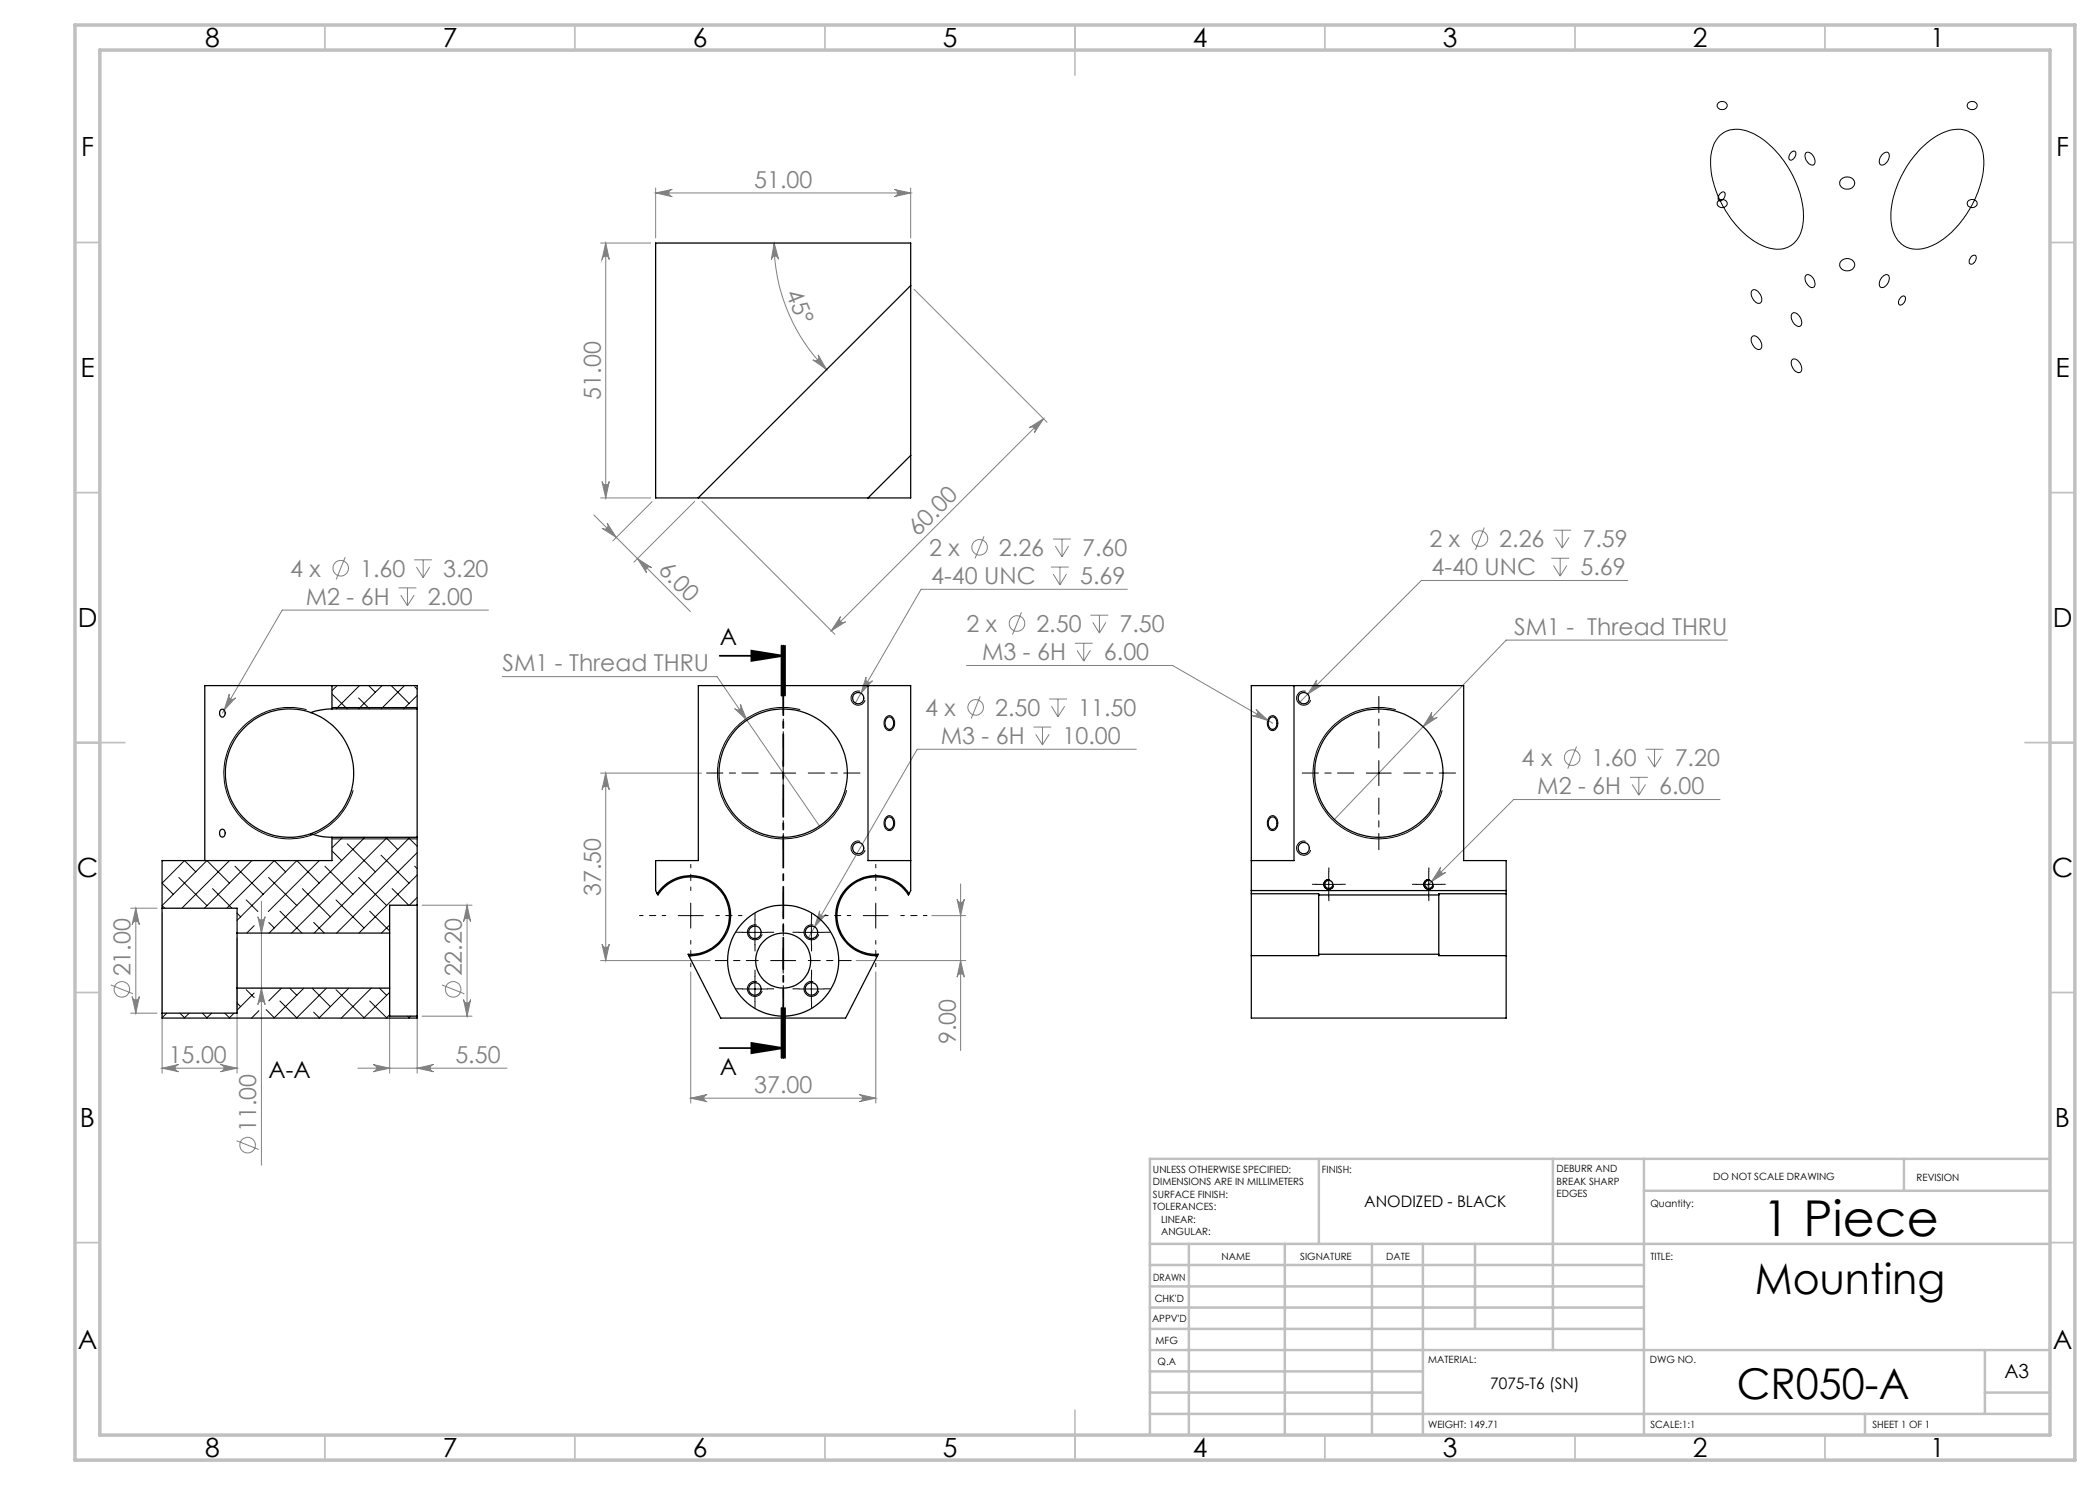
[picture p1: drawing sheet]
<svg xmlns="http://www.w3.org/2000/svg" width="420mm" height="297mm" viewBox="0 0 420 297" stroke-linecap="round" stroke-linejoin="round" font-family="sans-serif">
<g fill="none" stroke="#c0c0c0" stroke-width=".35">
<path d="M65 5v5M115 5v5M165 5v5M215 5v10M265 5v5M315 5v5M365 5v5M15 48.5h5M410 48.5h5M15 98.5h5M410 98.5h5M15 148.5h10"/>
<path d="M405 148.5h10M15 198.5h5M410 198.5h5M15 248.5h5M410 248.5h5M65 287v5M115 287v5M165 287v5M215 282v10M265 287v5M315 287v5M365 287v5"/>
</g>
<g fill="none" stroke="#c0c0c0" stroke-width=".5">
<path d="M263.8 231.8v17M310.6 231.8v38.2M328.8 231.8v55.2M328.8 238.2h81.2M380.8 231.8v6.4M410 231.8h-180v55.2M230 248.8h180M230 257.3h98.8M230 253h98.8M237.8 248.8v38.2M257 248.8v38.2M274.4 248.8v38.2"/>
<path d="M284.6 248.8v38.2M295 248.8v17M230 265.8h98.8M230 261.5h98.8M230 278.5h54.6M230 274.3h54.6M230 270h180M397 278.5h13M397 270v12.8M230 282.8h180M373 282.8v4.2"/>
</g>
<path d="M15 5h400v287h-400zM20 10h390v277h-390z" fill="none" stroke="#c0c0c0" stroke-width=".7"/>
<g fill="none" stroke="#808080" stroke-width=".2">
<path d="M131.1 38.6l3.3-.7a.72 .72 0 0 0-.6 .7 .72 .72 0 0 0 .6 .7zM131.1 37.6v10M131.1 38.6h51M178.8 37.9l3.3 .7-3.3 .7a.72 .72 0 0 0 .7-.7 .72 .72 0 0 0-.7-.7zM182.1 37.6v10M120.1 48.6h10M121.1 48.6l.7 3.3a.72 .72 0 0 0-.7-.7 .72 .72 0 0 0-.7 .7zM121.1 48.6v51M154.8 48.6l.9 3.3a.73 .73 0 0 0-.7-.7 .73 .73 0 0 0-.7 .7zM154.8 48.6a35.9 35.9 0 0 0 10.5 25.3M182.8 57.9l26.6 26.6M162.6 72a.73 .73 0 0 0 .9 0 .73 .73 0 0 0 .1-1l1.7 2.9z"/>
<path d="M120.1 99.6h10M120.4 96.3a.72 .72 0 0 0 .7 .7 .72 .72 0 0 0 .7-.7l-.7 3.3zM205.8 85.5l2.9-1.8-1.8 2.9a.72 .72 0 0 0-.1-1 .72 .72 0 0 0-1-.1zM208.7 83.7l-42.4 42.4M69 111.4l-1.8 4.5M79.7 117.6h3.6M80.2 119l1.3 2.1M81.5 117.6v3.5M82.8 119l-1.3 2.1M82.8 112h3.6M83.3 113.4l1.3 2.1M84.6 112v3.5"/>
<path d="M85.9 113.4l-1.3 2.1M118.8 103l19.3 19.3M120.4 105.7a.72 .72 0 0 0 1-.1 .72 .72 0 0 0 0-1l1.9 2.9zM127.5 111.7l2.9 1.9a.72 .72 0 0 0-1.1 0 .72 .72 0 0 0 0 1zM130.4 100.3l-7.8 7.9M139 100.3l-12.2 12.1M140.4 100.3l26.6 26.6M196.8 107.2l-1.8 4.5M210.2 113.4h3.5M210.6 107.8h3.6M210.6 114.8l1.4 2.2M211.1 109.2l1.3 2.2"/>
<path d="M212 113.4v3.6M212.4 107.8v3.6M213.3 114.8l-1.3 2.2M213.7 109.2l-1.3 2.2M225.5 117.9h-41.3l-13.1 22.7M296.9 105.5l-1.8 4.5M310.3 111.7h3.5M310.7 113.1l1.3 2.1M310.7 106h3.5M311.1 107.5l1.4 2.1M312 111.7v3.5M312.5 106v3.6"/>
<path d="M313.4 113.1l-1.4 2.1M313.8 107.5l-1.3 2.1M325.5 116.1h-41.2l-24.3 24.3M45.9 138.8a.71 .71 0 0 0 .2 1 .71 .71 0 0 0 1-.2l-2.3 2.5zM97.7 122h-41.3l-11.9 20.6M100.5 135.3h42.9l20.5 29.9M168.1 123.3a.72 .72 0 0 0 0 1 .72 .72 0 0 0 1 .1l-2.8 1.7zM173.2 135.4a.73 .73 0 0 0 .3 1 .73 .73 0 0 0 1-.3l-2.3 2.5zM193.3 133.1h41.2l20 11.5M196 139.3l-1.8 4.4M204.3 122.5l-1.8 4.4M209.8 139.8h3.6"/>
<path d="M211.6 139.8v3.6M215 128.7h3.5M215.4 130.1l1.3 2.1M216.7 128.7v3.5M218.1 123h3.6M218.1 130.1l-1.4 2.1M218.5 124.5l1.4 2.1M219.9 123v3.6M221.2 124.5l-1.3 2.1M263.4 136a.72 .72 0 0 0 0 1 .72 .72 0 0 0 1 0l-2.9 1.8zM345.5 128h-44.3l-34.3 35.9M120.1 154.6h20.2"/>
<path d="M121.1 154.6l.7 3.3a.72 .72 0 0 0-.7-.6 .72 .72 0 0 0-.7 .6zM121.1 154.6v37.5M146.9 141.7a.71 .71 0 0 0 1 .2 .71 .71 0 0 0 .2-1l1.3 3.1zM206.7 145.4h3.6M207.2 146.9l1.3 2.1M208.5 145.4v3.6M209.8 146.9l-1.3 2.1M210.3 141.2l1.3 2.2M212.9 141.2l-1.3 2.2M227.3 149.9h-43.9l-21.7 37.7M251.2 141.9l2.5 2.2-3.2-1a.72 .72 0 0 0 .9-.3 .72 .72 0 0 0-.2-.9zM286.4 142.5a.72 .72 0 0 0 0 1 .72 .72 0 0 0 1 0l-2.8 1.8z"/>
<path d="M315.3 149.3l-1.8 4.4M326 155.5h3.6M326.4 156.9l1.4 2.1M327.8 155.5v3.5M329.1 156.9l-1.3 2.1M329.1 149.9h3.6M329.6 151.3l1.3 2.1M330.9 149.9v3.5M332.2 151.3l-1.3 2.1M344 159.9h-41.3l-17.5 17.5M191.4 179.8a.72 .72 0 0 0 .7 .7 .72 .72 0 0 0 .8-.7l-.8 3.3zM192.1 176.8v33.3"/>
<path d="M288.1 173.5a.72 .72 0 0 0 .1 1 .72 .72 0 0 0 1 0l-2.9 1.8zM22.2 197l4.4 1.8M26.1 181.6h5.3M26.4 199.3a.72 .72 0 0 0 .7 .7 .72 .72 0 0 0 .8-.7l-.7 3.3zM27.2 181.6v21M27.2 181.6l.7 3.3a.72 .72 0 0 0-.8-.7 .72 .72 0 0 0-.7 .7zM32.4 182.6v32M47.4 187.6v27M51.6 183.3a.72 .72 0 0 0 .7 .7 .72 .72 0 0 0 .7-.7l-.7 3.3zM52.3 197.6l.7 3.3a.72 .72 0 0 0-.7-.6 .72 .72 0 0 0-.7 .6zM52.3 180.3v52.7M77.9 187.6v27"/>
<path d="M83.4 182v32.6M84.4 181h10M88.4 197l4.5 1.8M92.7 199.9a.71 .71 0 0 0 .7 .7 .71 .71 0 0 0 .7-.7l-.7 3.3zM93.4 181l.7 3.3a.71 .71 0 0 0-.7-.7 .71 .71 0 0 0-.7 .7zM93.4 181v22.2M120.1 192.1h21.9M120.4 188.8a.72 .72 0 0 0 .7 .7 .72 .72 0 0 0 .7-.7l-.7 3.3zM138.1 194.4v26.2M163.9 182.2a.73 .73 0 0 0 .3 .9 .73 .73 0 0 0 1-.2l-2.3 2.5zM171.2 192.1h21.9M175.2 194.4v26.2"/>
<path d="M186.4 183.1h6.7M192.1 192.1l.8 3.3a.72 .72 0 0 0-.8-.6 .72 .72 0 0 0-.7 .6zM26.1 202.6h5.3M32.4 213.6h15M32.4 213.6l3.3-.7a.72 .72 0 0 0-.7 .7 .72 .72 0 0 0 .7 .7zM44.1 212.9l3.3 .7-3.3 .7a.72 .72 0 0 0 .7-.7 .72 .72 0 0 0-.7-.7zM71.6 213.6h29.8M74.6 212.9l3.3 .7-3.3 .7a.72 .72 0 0 0 .7-.7 .72 .72 0 0 0-.7-.7zM83.4 213.6l3.3-.7a.72 .72 0 0 0-.7 .7 .72 .72 0 0 0 .7 .7zM84.4 203.2h10M138.1 219.6l3.3-.7a.72 .72 0 0 0-.7 .7 .72 .72 0 0 0 .7 .7zM138.1 219.6h37.1"/>
<path d="M171.8 218.9l3.4 .7-3.4 .7a.72 .72 0 0 0 .7-.7 .72 .72 0 0 0-.7-.7zM47.3 228.1l4.5 1.8"/>
<circle cx="68.2" cy="113.7" r="1.55"/>
<circle cx="195.9" cy="109.5" r="1.56"/>
<circle cx="296" cy="107.7" r="1.55"/>
<circle cx="203.4" cy="124.7" r="1.55"/>
<circle cx="195.2" cy="141.5" r="1.55"/>
<circle cx="314.4" cy="151.5" r="1.56"/>
<circle cx="24.4" cy="197.9" r="1.55"/>
<circle cx="90.6" cy="197.9" r="1.56"/>
<circle cx="49.5" cy="229" r="1.55"/>
</g>
<path d="M143.9 131.2h12.7M150.3 130.1l6.3 1.1-6.3 1zM156.3 129.1v10M156.7 129.1v10M157 129.1v10M143.9 209.6h12.7M150.3 208.6l6.3 1-6.3 1zM156.3 201.6v10M156.7 201.6v10M157 201.6v10z" fill="none" stroke="#000" stroke-width=".35"/>
<g fill="none" stroke="#000" stroke-width=".2">
<path d="M343.7 20.6a.96 .96 0 0 1 1.2-.3 .96 .96 0 0 1 .4 1.1 1 1 0 0 1-1.1 .5 1 1 0 0 1-.7-1zM343.8 27.3a5.6 5.6 0 0 1 6.7-.7 20.2 20.2 0 0 1 10 14.1 9.2 9.2 0 0 1-1.4 7.6 5.5 5.5 0 0 1-6.6 .8 20 20 0 0 1-10.1-13.9 10.1 10.1 0 0 1 .9-7.2zM344 38.7l.1-.1a.53 .53 0 0 1 .8-.1 .53 .53 0 0 1 .1 .8l-.4 .6a.55 .55 0 0 1-.8 .3 .55 .55 0 0 1-.1-.9zM358.3 30.4a.53 .53 0 0 1 .8-.1 .53 .53 0 0 1 0 .8l-.4 .7a.53 .53 0 0 1-.8 .1 .53 .53 0 0 1-.1-.8zM361.2 30.5a1.69 1.69 0 0 1 1.8 2 .66 .66 0 0 1-.5 .5 .66 .66 0 0 1-.7-.3 1.74 1.74 0 0 1-.6-2.2zM368.3 35.8a1.52 1.52 0 0 1 1.7-.3 1.52 1.52 0 0 1 .9 1.3 1.54 1.54 0 0 1-1.6 1 1.54 1.54 0 0 1-1.4-1.3zM376.4 31l.2-.3a.7 .7 0 0 1 1-.2 .7 .7 0 0 1 .2 .9 1.54 1.54 0 0 1-1.7 1.5l-.3-.7zM384 29.9a11.4 11.4 0 0 1 7.8-4 5 5 0 0 1 4.8 4.6 17.9 17.9 0 0 1-3.6 12.8 14.7 14.7 0 0 1-8.6 6.5 5.1 5.1 0 0 1-6.1-4.8 18.4 18.4 0 0 1 3.5-12.4zM393.7 20.6a.96 .96 0 0 1 1.2-.2 .96 .96 0 0 1 .4 1.2 .98 .98 0 0 1-1.2 .3 .98 .98 0 0 1-.6-1.1zM343.7 40.2a.96 .96 0 0 1 1.2-.2 .96 .96 0 0 1 .4 1.1 1.01 1.01 0 0 1-1.1 .4 1.01 1.01 0 0 1-.7-1zM350.4 58.1l.1-.1a1.26 1.26 0 0 1 1.6 .9l.2 .5a.79 .79 0 0 1 0 .9 .79 .79 0 0 1-.9 .3 2 2 0 0 1-1-2.5zM361.1 55.2a.93 .93 0 0 1 1.5 .4 1.24 1.24 0 0 1 0 1.9 1.83 1.83 0 0 1-1.5-2.3z"/>
<path d="M368.3 52.1a1.52 1.52 0 0 1 1.7-.3 1.52 1.52 0 0 1 .9 1.4 1.54 1.54 0 0 1-1.6 1 1.54 1.54 0 0 1-1.4-1.3zM376.4 55.5l.2-.3a.72 .72 0 0 1 1.1-.1 .72 .72 0 0 1 .1 1 1.5 1.5 0 0 1-1.7 1.3l-.3-.7zM380.2 59.4a.53 .53 0 0 1 .8-.1 .53 .53 0 0 1 0 .8l-.3 .6a.54 .54 0 0 1-.8 .3 .54 .54 0 0 1-.1-.9zM393.7 40.2a.99 .99 0 0 1 1.2-.2 .99 .99 0 0 1 .5 1.1 .99 .99 0 0 1-1.3 .4 .99 .99 0 0 1-.6-1.1zM394.2 51.4a.55 .55 0 0 1 .8-.3 .55 .55 0 0 1 .2 .8l-.4 .6a.57 .57 0 0 1-.8 .2 .57 .57 0 0 1-.1-.8zM350.4 67.3l.1-.1a1.7 1.7 0 0 1 1.9 1.7 .76 .76 0 0 1-.5 1 .76 .76 0 0 1-1-.4 1.77 1.77 0 0 1-.5-2.2zM358.5 62.7v-.1a1.55 1.55 0 0 1 1.8 1.6 .74 .74 0 0 1-.2 1 .74 .74 0 0 1-1-.2 1.84 1.84 0 0 1-.6-2.3zM358.5 71.9a1.78 1.78 0 0 1 1.9 1.9 .76 .76 0 0 1-.7 .7 .76 .76 0 0 1-.8-.4 1.81 1.81 0 0 1-.4-2.2zM172 138.3a1.43 1.43 0 0 0-1.7 .9 1.43 1.43 0 0 0 .9 1.8 1.43 1.43 0 0 0 1.8-1M261.1 138.3a1.43 1.43 0 0 0-1.7 .9 1.43 1.43 0 0 0 1 1.8 1.43 1.43 0 0 0 1.7-1M61.3 141.9a13.2 13.2 0 0 0-16.1 9.3 13.2 13.2 0 0 0 9.3 16.1 13.2 13.2 0 0 0 16.1-9.3M66.4 141.5h17"/>
<path d="M154.1 154.6h5M156.6 152.1v5M160.1 141.9a13.2 13.2 0 0 0-16.2 9.3 13.2 13.2 0 0 0 9.3 16.1 13.2 13.2 0 0 0 16.1-9.3M177.2 143.5a.94 .94 0 0 1 1-.3 .94 .94 0 0 1 .7 .8 1.48 1.48 0 0 1-1.1 2.1 1.68 1.68 0 0 1-.6-2.6zM253.8 143.5a.93 .93 0 0 1 1-.3 .93 .93 0 0 1 .7 .8 1.44 1.44 0 0 1-1.1 2.1 1.74 1.74 0 0 1-.6-2.6zM273.3 154.6h4.9M275.8 152.1v5M279.2 141.9a13.1 13.1 0 0 0-16.2 9.3 13.1 13.1 0 0 0 9.3 16.1 13.1 13.1 0 0 0 16.1-9.3M66.4 167.8h17M172 168.3a1.42 1.42 0 0 0-1.7 1 1.42 1.42 0 0 0 1 1.7 1.42 1.42 0 0 0 1.7-1M177.2 163.5a.94 .94 0 0 1 1-.3 .94 .94 0 0 1 .7 .8 1.48 1.48 0 0 1-1.1 2.1 1.68 1.68 0 0 1-.6-2.6zM253.8 163.5a.93 .93 0 0 1 1-.3 .93 .93 0 0 1 .7 .8 1.44 1.44 0 0 1-1.1 2.1 1.74 1.74 0 0 1-.6-2.6z"/>
<path d="M261.1 168.3a1.42 1.42 0 0 0-1.7 1 1.42 1.42 0 0 0 1 1.7 1.42 1.42 0 0 0 1.7-1M263.2 176.9h5.1M265.7 174.4v5M266 175.9a.98 .98 0 0 0-1.2 .7 .98 .98 0 0 0 .7 1.2 .98 .98 0 0 0 1.2-.7M283.2 176.9h5.1M285.8 174.4v5M286 175.9a.98 .98 0 0 0-1.2 .7 .98 .98 0 0 0 .7 1.2 .98 .98 0 0 0 1.2-.7M135.6 183.1h5.1M138.1 180.6v5M148.5 197.8h5M148.5 186.5h5M151 184v5"/>
<path d="M151 195.3v5M151.4 196.4a1.5 1.5 0 0 0-1.9 1 1.5 1.5 0 0 0 1.1 1.8 1.5 1.5 0 0 0 1.8-1M151.4 185a1.5 1.5 0 0 0-1.9 1.1 1.5 1.5 0 0 0 1.1 1.8 1.5 1.5 0 0 0 1.8-1M154.1 192.1h5M156.6 189.6v5M159.8 197.8h5M159.8 186.5h5M162.3 184v5M162.3 195.3v5M162.7 185a1.5 1.5 0 0 0-1.8 1.1 1.5 1.5 0 0 0 1 1.8 1.5 1.5 0 0 0 1.9-1M162.7 196.4a1.5 1.5 0 0 0-1.8 1 1.5 1.5 0 0 0 1 1.9 1.5 1.5 0 0 0 1.9-1.1M172.6 183.1h5"/>
<path d="M175.2 180.6v5"/>
</g>
<path d="M156.7 129.1v82.5" fill="none" stroke="#000" stroke-width=".35" stroke-dasharray="6.3 1.3 1.3 1.3" stroke-dashoffset="2.6"/>
<path d="M151.7 192.1h-8.6M156.7 187.1v-8.6M156.7 197.1v8.6M161.7 192.1h8.6" fill="none" stroke="#000" stroke-width=".2" stroke-dasharray="15.2 1.3 1.3 1.3" stroke-dashoffset="12.8"/>
<path d="M151.7 154.6h-10.4M156.7 149.6v-10.3M156.7 159.6v10.4M161.7 154.6h10.3M270.8 154.6h-10.4M275.8 149.6v-10.3M275.8 159.6v10.4M280.8 154.6h10.3" fill="none" stroke="#000" stroke-width=".2" stroke-dasharray="15.2 1.3 1.3 1.3" stroke-dashoffset="12"/>
<g fill="none" stroke="#000" stroke-width=".2" stroke-dasharray="15.2 1.3 1.3 1.3">
<path d="M263.3 176.9h-.8M265.8 174.4v-.8M265.8 179.4v.8M268.3 176.9h.8M283.3 176.9h-.8M285.8 174.4v-.8M285.8 179.4v.8M288.3 176.9h.8M148.5 197.8h-1.3M148.5 186.5h-1.3M151 195.3v-1.3M151 184v-1.3"/>
<path d="M151 189v1.2M153.5 197.8h1.2M153.5 186.5h1.2M159.8 197.8h-1.2M159.8 186.5h-1.2M162.3 195.3v-1.3M162.3 184v-1.3M162.3 189v1.2M164.8 197.8h1.3M164.8 186.5h1.3M151 200.3v1.2M162.3 200.3v1.2"/>
</g>
<path d="M138.2 178.1v-5.2M175.2 178.1v-5.2M133.2 183.1h-5.3M138.2 188.1v5.3M143.2 183.1h5.2M170.2 183.1h-5.3M175.2 188.1v5.3M180.2 183.1h5.2" fill="none" stroke="#000" stroke-width=".2" stroke-dasharray="15.2 1.3 1.3 1.3" stroke-dashoffset="14.5"/>
<path d="M150.3 130.1l6.3 1.1-6.3 1zM150.3 208.6l6.3 1-6.3 1z" fill="#000"/>
<g fill="#808080">
<path d="M44.1 212.9l3.3 .7-3.3 .7a.72 .72 0 0 0 .7-.7 .72 .72 0 0 0-.7-.7zM32.4 213.6l3.3-.7a.72 .72 0 0 0-.7 .7 .72 .72 0 0 0 .7 .7zM83.4 213.6l3.3-.7a.72 .72 0 0 0-.7 .7 .72 .72 0 0 0 .7 .7zM74.6 212.9l3.3 .7-3.3 .7a.72 .72 0 0 0 .7-.7 .72 .72 0 0 0-.7-.7z"/>
<path d="M138.1 219.6l3.3-.7a.72 .72 0 0 0-.7 .7 .72 .72 0 0 0 .7 .7zM171.8 218.9l3.4 .7-3.4 .7a.72 .72 0 0 0 .7-.7 .72 .72 0 0 0-.7-.7zM163.9 182.2l-1 3.2 2.3-2.5a.73 .73 0 0 1-1 .2 .73 .73 0 0 1-.3-.9zM146.9 141.7l2.5 2.3-1.3-3.1a.71 .71 0 0 1-.2 1 .71 .71 0 0 1-1-.2zM173.2 135.4l-1 3.2 2.3-2.5a.73 .73 0 0 1-1 .3 .73 .73 0 0 1-.3-1zM288.1 173.5l-1.8 2.8 2.9-1.8a.72 .72 0 0 1-1 0 .72 .72 0 0 1-.1-1zM251.2 141.9a.72 .72 0 0 1 .2 1 .72 .72 0 0 1-.9 .2l3.2 1zM286.4 142.5l-1.8 2.8 2.8-1.8a.72 .72 0 0 1-1 0 .72 .72 0 0 1 0-1zM263.4 136l-1.9 2.8 2.9-1.8a.72 .72 0 0 1-1 0 .72 .72 0 0 1 0-1zM131.1 38.6l3.3-.7a.72 .72 0 0 0-.6 .7 .72 .72 0 0 0 .6 .7zM178.8 37.9l3.3 .7-3.3 .7a.72 .72 0 0 0 .7-.7 .72 .72 0 0 0-.7-.7zM45.9 138.8l-1.1 3.3 2.3-2.5a.71 .71 0 0 1-1 .2 .71 .71 0 0 1-.2-1z"/>
<path d="M205.8 85.5l2.9-1.8-1.8 2.9a.72 .72 0 0 0-.1-1 .72 .72 0 0 0-1-.1zM168.1 123.3a.72 .72 0 0 0 0 1 .72 .72 0 0 0 1 .1l-2.8 1.7z"/>
<path d="M120.4 188.8a.72 .72 0 0 0 .7 .7 .72 .72 0 0 0 .7-.7l-.7 3.3zM121.1 154.6l.7 3.3a.72 .72 0 0 0-.7-.6 .72 .72 0 0 0-.7 .6zM26.4 199.3a.72 .72 0 0 0 .7 .7 .72 .72 0 0 0 .8-.7l-.7 3.3zM27.2 181.6l.7 3.3a.72 .72 0 0 0-.8-.7 .72 .72 0 0 0-.7 .7zM92.7 199.9a.71 .71 0 0 0 .7 .7 .71 .71 0 0 0 .7-.7l-.7 3.3zM93.4 181l.7 3.3a.71 .71 0 0 0-.7-.7 .71 .71 0 0 0-.7 .7z"/>
<path d="M191.4 179.8a.72 .72 0 0 0 .7 .7 .72 .72 0 0 0 .8-.7l-.8 3.3zM192.1 192.1l.8 3.3a.72 .72 0 0 0-.8-.6 .72 .72 0 0 0-.7 .6zM121.1 48.6l.7 3.3a.72 .72 0 0 0-.7-.7 .72 .72 0 0 0-.7 .7zM120.4 96.3a.72 .72 0 0 0 .7 .7 .72 .72 0 0 0 .7-.7l-.7 3.3zM51.6 183.3a.72 .72 0 0 0 .7 .7 .72 .72 0 0 0 .7-.7l-.7 3.3zM52.3 197.6l.7 3.3a.72 .72 0 0 0-.7-.6 .72 .72 0 0 0-.7 .6z"/>
<path d="M154.8 48.6l.9 3.3a.73 .73 0 0 0-.7-.7 .73 .73 0 0 0-.7 .7zM162.6 72a.73 .73 0 0 0 .9 0 .73 .73 0 0 0 .1-1l1.7 2.9z"/>
<path d="M120.4 105.7a.72 .72 0 0 0 1-.1 .72 .72 0 0 0 0-1l1.9 2.9zM127.5 111.7l2.9 1.9a.72 .72 0 0 0-1.1 0 .72 .72 0 0 0 0 1z"/>
</g>
<g fill="none" stroke="#000" stroke-width=".25">
<path d="M131.1 48.6h51v51h-51zM182.1 57.1l-42.4 42.5M182.1 91.1l-8.5 8.5M66.4 137.1v4.7M173.6 137.1v35h8.5M258.8 137.1v35h-8.5M44.1 142a.67 .67 0 0 1 .9 .2 .67 .67 0 0 1-.1 .8 .52 .52 0 0 1-.5 .4 .52 .52 0 0 1-.5-.5zM62.2 142.5a12.8 12.8 0 0 0-17.1 12.1 12.8 12.8 0 0 0 17.1 12.2M62.2 142.5a12.8 12.8 0 0 1 8.5 12.1 12.8 12.8 0 0 1-8.5 12.2M66.4 141.8l-2.6 .3-1.6 .4M66.4 141.8h17M83.4 141.8v25.7"/>
<path d="M83.4 141.8v-4.7h-42.4v35M177.4 143.5a.83 .83 0 0 1 .9 0 .83 .83 0 0 1 .4 .9 1.09 1.09 0 0 1-1.1 1.4 1.47 1.47 0 0 1-.2-2.3zM253.9 143.7a.83 .83 0 0 1 1-.2 .83 .83 0 0 1 .5 .9 1.09 1.09 0 0 1-1.2 1.4 1.52 1.52 0 0 1-.3-2.1zM44.1 166a.63 .63 0 0 1 .8 0 .63 .63 0 0 1 .1 .9 .57 .57 0 0 1-.7 .5 .57 .57 0 0 1-.4-.8zM62.2 166.8l2.5 .6 1.7 .1M66.4 167.5v4.6h-34v9.5M66.4 167.5h17M83.4 167.5v13.5M131.4 178.7a8 8 0 0 1 13.9 .8 8 8 0 0 1-7.5 11.6M131.4 178.7l.2 .3a7.8 7.8 0 0 1 13.5 .6 7.8 7.8 0 0 1-7.5 11.2l.2 .3M131.4 178.7l-.3-.6v-6h8.6v-35h42.4v41l-.3 .6M177.3 163.7a.81 .81 0 0 1 .9-.2 .81 .81 0 0 1 .5 .9 1.09 1.09 0 0 1-1.1 1.4 1.52 1.52 0 0 1-.3-2.1z"/>
<path d="M181.8 178.7a8 8 0 0 0-13.8 .8 8 8 0 0 0 7.5 11.6M181.8 178.7l-.1 .3a7.7 7.7 0 0 0-13.5 .6 7.7 7.7 0 0 0 7.4 11.2l-.1 .3M250.3 178.7v12.4M250.3 178.7v-41.6h42.4v35h8.5v6.6M250.3 178.1h50.9M250.3 178.7h13.4v.3M253.9 163.7a.83 .83 0 0 1 1-.2 .83 .83 0 0 1 .5 .9 1.09 1.09 0 0 1-1.2 1.4 1.52 1.52 0 0 1-.3-2.1zM263.7 179v11.8M263.7 179h24.1M287.8 179v11.8M301.2 178.7v12.4M301.2 178.7h-13.4v.3"/>
<path d="M32.4 181.6v21M32.4 181.6h15v5M47.4 186.6v11M47.4 197.6v5h-15M47.4 186.6h30.5M47.4 197.6h30.5M77.9 186.6v11M77.9 197.6v5.6h5.5M83.4 181v22.2M83.4 181h-5.5v5.6M137.8 191.1l6.3 12.5h25l6.4-12.5M250.3 191.1v12.5h50.9v-12.5"/>
<path d="M263.7 190.8v.3h-13.4M263.7 190.8h24.1M287.8 190.8v.3h13.4M32.4 202.6v1h51v-.4"/>
<circle cx="171.6" cy="139.6" r="1.13"/>
<circle cx="260.7" cy="139.6" r="1.13"/>
<circle cx="156.6" cy="154.6" r="12.8"/>
<circle cx="275.8" cy="154.6" r="12.8"/>
<circle cx="171.6" cy="169.6" r="1.13"/>
<circle cx="260.7" cy="169.6" r="1.13"/>
<circle cx="265.8" cy="176.9" r=".81"/>
<circle cx="285.8" cy="176.9" r=".81"/>
<circle cx="151" cy="186.5" r="1.25"/>
<circle cx="151" cy="197.8" r="1.24"/>
<circle cx="156.6" cy="192.1" r="5.5"/>
<circle cx="156.6" cy="192.1" r="11.1"/>
<circle cx="162.3" cy="186.5" r="1.25"/>
<circle cx="162.3" cy="197.8" r="1.24"/>
</g>
<g fill="none" stroke="#000" stroke-width=".2">
<path d="M66.4 138.8l3 3M67.4 137.1l-1 1M71.7 139.6l2.2 2.2M71.9 137.1l-4.7 4.7M73.7 137.1l1.4 1.4M76.4 137.1l-4.7 4.7M78.2 137.1l3.6 3.6M80.9 137.1l-4.7 4.7M82.9 137.3l.5 .5M83.4 139.1l-2.7 2.7M35.8 175.5l5.6 5.6M39.2 174.4l-2.3-2.3-4.5 4.5 2.2 2.3"/>
<path d="M42.5 177.7l3.9 3.9M45.9 176.6l-4.5-4.5-9 9 .5 .5M45.9 172.1l-9.5 9.5M47 173.2l5.6 5.7M49.2 180l2.4 2.3M50.4 172.1l-9.5 9.5M53.7 175.5l5.7 5.6M57.1 174.4l-2.2-2.3-9.5 9.5M60.5 177.7l5.6 5.7M63.9 172.1l-10.2 10.2M63.9 176.6l-4.5-4.5-12 12M65 173.2l5.6 5.7"/>
<path d="M66.4 170.2l1.9 1.9M67.2 180l5.6 5.6M68.5 167.5l-2.1 2.1M69.5 168.8l5.6 5.6M71.7 175.5l5.6 5.6M72.7 167.5l.1 .1M73 167.5l-19.2 19.1M76.2 171l5.6 5.6M77.2 167.5l2.4 2.4M77.5 167.5l-19.2 19.1M78.4 177.7l3.3 3.3M81.6 167.5l1.8 1.8"/>
<path d="M82 167.5l-19.2 19.1M82.9 173.2l.5 .5M83.4 170.5l-16.1 16.1M83.4 175l-11.6 11.6M83.4 179.5l-1.5 1.5M47.4 182.6l.7 .8M49.2 197.9l1.6 1.6M50.8 185.1l-1.4 1.5M50.8 198.6l-3.4 3.4M53.8 184.5l1.1 1.1M56 182.2l4.4 4.4M56.3 197.6l-2.5 2.6"/>
<path d="M57.9 197.6l1.5 1.5M60.8 197.6l-6 6M62.4 197.6l3.7 3.7M62.7 184.5l2.2 2.1M65.3 197.6l-6 6M67.2 197.9l5.6 5.6M69.8 197.6l-6 6M73.9 182.2l4 4M74.3 197.6l-6 6M75.9 197.6l1.4 1.5M77.9 198.5l-5.2 5.1M77.9 185l-1.6 1.6"/>
<path d="M33.3 202.6l-.9 .9M36 202.6l.9 .9M37.9 202.6l-1.1 1M40.5 202.6l1 1M42.3 202.6l-1 1M44.9 202.6l1.1 1M46.8 202.6l-1 1M47.4 200.6l.7 .7M51.8 202.1l-1.5 1.5M53.2 201.9l1.7 1.6M56 200.2l3.4 3.4M62.7 202.4l1.2 1.2"/>
<path d="M73.9 200.2l3.5 3.4M77.9 202.9l-.6 .7M81.5 203.2l.4 .4M82.1 203.2l-.4 .4"/>
</g>
<text font-size="9.9" x="352.5" y="247.2">1 Piece</text>
<g font-size="8.5">
<text x="351" y="258.8">Mounting</text>
<text x="347.3" y="279.7">CR050-A</text>
</g>
<g font-size="5.3">
<text x="41" y="9.5">8</text>
<text x="88.5" y="9.5">7</text>
<text x="138.5" y="9.5">6</text>
<text x="188.5" y="9.5">5</text>
<text x="238.5" y="9.5">4</text>
<text x="288.5" y="9.5">3</text>
<text x="338.5" y="9.5">2</text>
<text x="386" y="9.5">1</text>
<text x="16.2" y="31.3">F</text>
<text x="411.2" y="31.3">F</text>
<text x="16.1" y="75.5">E</text>
<text x="411.1" y="75.5">E</text>
<text x="15.5" y="125.5">D</text>
<text x="410.5" y="125.5">D</text>
<text x="15.4" y="175.5">C</text>
<text x="410.4" y="175.5">C</text>
<text x="16" y="225.5">B</text>
<text x="411" y="225.5">B</text>
<text x="15.5" y="269.8">A</text>
<text x="410.5" y="269.8">A</text>
<text x="41" y="291.5">8</text>
<text x="88.5" y="291.5">7</text>
<text x="138.5" y="291.5">6</text>
<text x="188.5" y="291.5">5</text>
<text x="238.5" y="291.5">4</text>
<text x="288.5" y="291.5">3</text>
<text x="338.5" y="291.5">2</text>
<text x="386" y="291.5">1</text>
</g>
<g font-size="4.7" fill="#808080">
<text x="150.8" y="37.6">51.00</text>
<text x="157.1" y="58.5" transform="rotate(68 157.1 58.5)">45°</text>
<text x="120.1" y="79.9" transform="rotate(-90 120.1 79.9)">51.00</text>
<text x="183.6" y="107.4" transform="rotate(-45 183.6 107.4)">60.00</text>
<text x="185.8" y="111.2">2 x</text>
<text x="199.8" y="111.2">2.26</text>
<text x="216.4" y="111.2">7.60</text>
<text x="285.9" y="109.4">2 x</text>
<text x="299.9" y="109.4">2.26</text>
<text x="316.5" y="109.4">7.59</text>
<text x="58" y="115.3">4 x</text>
<text x="72" y="115.3">1.60</text>
<text x="88.7" y="115.3">3.20</text>
<text x="131.5" y="114.2" transform="rotate(45 131.5 114.2)">6.00</text>
<text x="186.2" y="116.8">4-40 UNC</text>
<text x="216" y="116.8">5.69</text>
<text x="286.3" y="115">4-40 UNC</text>
<text x="316.1" y="115">5.69</text>
<text x="61.2" y="120.9">M2 - 6H</text>
<text x="85.5" y="120.9">2.00</text>
<text x="193.3" y="126.4">2 x</text>
<text x="207.3" y="126.4">2.50</text>
<text x="223.9" y="126.4">7.50</text>
<text x="302.8" y="127">SM1 - Thread THRU</text>
<text x="100.5" y="134.3">SM1 - Thread THRU</text>
<text x="196.4" y="132">M3 - 6H</text>
<text x="220.8" y="132">6.00</text>
<text x="185" y="143.2">4 x</text>
<text x="199" y="143.2">2.50</text>
<text x="215.7" y="143.2">11.50</text>
<text x="188.2" y="148.8">M3 - 6H</text>
<text x="212.5" y="148.8">10.00</text>
<text x="304.3" y="153.2">4 x</text>
<text x="318.3" y="153.2">1.60</text>
<text x="334.9" y="153.2">7.20</text>
<text x="307.4" y="158.8">M2 - 6H</text>
<text x="331.8" y="158.8">6.00</text>
<text x="120.1" y="179.2" transform="rotate(-90 120.1 179.2)">37.50</text>
<text x="26.1" y="195.3" transform="rotate(-90 26.1 195.3)">21.00</text>
<text x="92.4" y="195.3" transform="rotate(-90 92.4 195.3)">22.20</text>
<text x="191.1" y="208.8" transform="rotate(-90 191.1 208.8)">9.00</text>
<text x="33.7" y="212.6">15.00</text>
<text x="91.1" y="212.6">5.50</text>
<text x="150.8" y="218.6">37.00</text>
<text x="51.2" y="226.4" transform="rotate(-90 51.2 226.4)">11.00</text>
</g>
<g font-size="4.7">
<text x="144" y="129">A</text>
<text x="53.7" y="215.5">A-A</text>
<text x="144" y="214.9">A</text>
</g>
<text font-size="3.9" x="400.9" y="275.5">A3</text>
<g font-size="3.2">
<text x="272.9" y="241.4">ANODIZED - BLACK</text>
<text x="298" y="277.9">7075-T6 (SN)</text>
</g>
<g font-size="2">
<text x="230.6" y="234.6">UNLESS OTHERWISE SPECIFIED:</text>
<text x="230.6" y="237.1">DIMENSIONS ARE IN MILLIMETERS</text>
<text x="230.6" y="239.6">SURFACE FINISH:</text>
<text x="264.4" y="234.6">FINISH:</text>
<text x="311.3" y="234.5">DEBURR AND</text>
<text x="311.3" y="237">BREAK SHARP</text>
<text x="311.3" y="239.5">EDGES</text>
<text x="342.6" y="236">DO NOT SCALE DRAWING</text>
<text x="383.3" y="236.2">REVISION</text>
<text x="230.6" y="242.1">TOLERANCES:</text>
<text x="232.2" y="244.6">LINEAR:</text>
<text x="330.1" y="241.4">Quantity:</text>
<text x="232.2" y="247.1">ANGULAR:</text>
<text x="244.3" y="252">NAME</text>
<text x="260" y="251.9">SIGNATURE</text>
<text x="277.2" y="251.9">DATE</text>
<text x="330.1" y="251.9">TITLE:</text>
<text x="230.6" y="256.1">DRAWN</text>
<text x="230.9" y="260.3">CHK'D</text>
<text x="230.4" y="264.4">APPV'D</text>
<text x="231.1" y="268.8">MFG</text>
<text x="231.5" y="273">Q.A</text>
<text x="285.6" y="272.5">MATERIAL:</text>
<text x="330" y="272.5">DWG NO.</text>
<text x="285.6" y="285.5">WEIGHT: 149.71</text>
<text x="330.1" y="285.6">SCALE:1:1</text>
<text x="374.5" y="285.6">SHEET 1 OF 1</text>
</g>
</svg>
